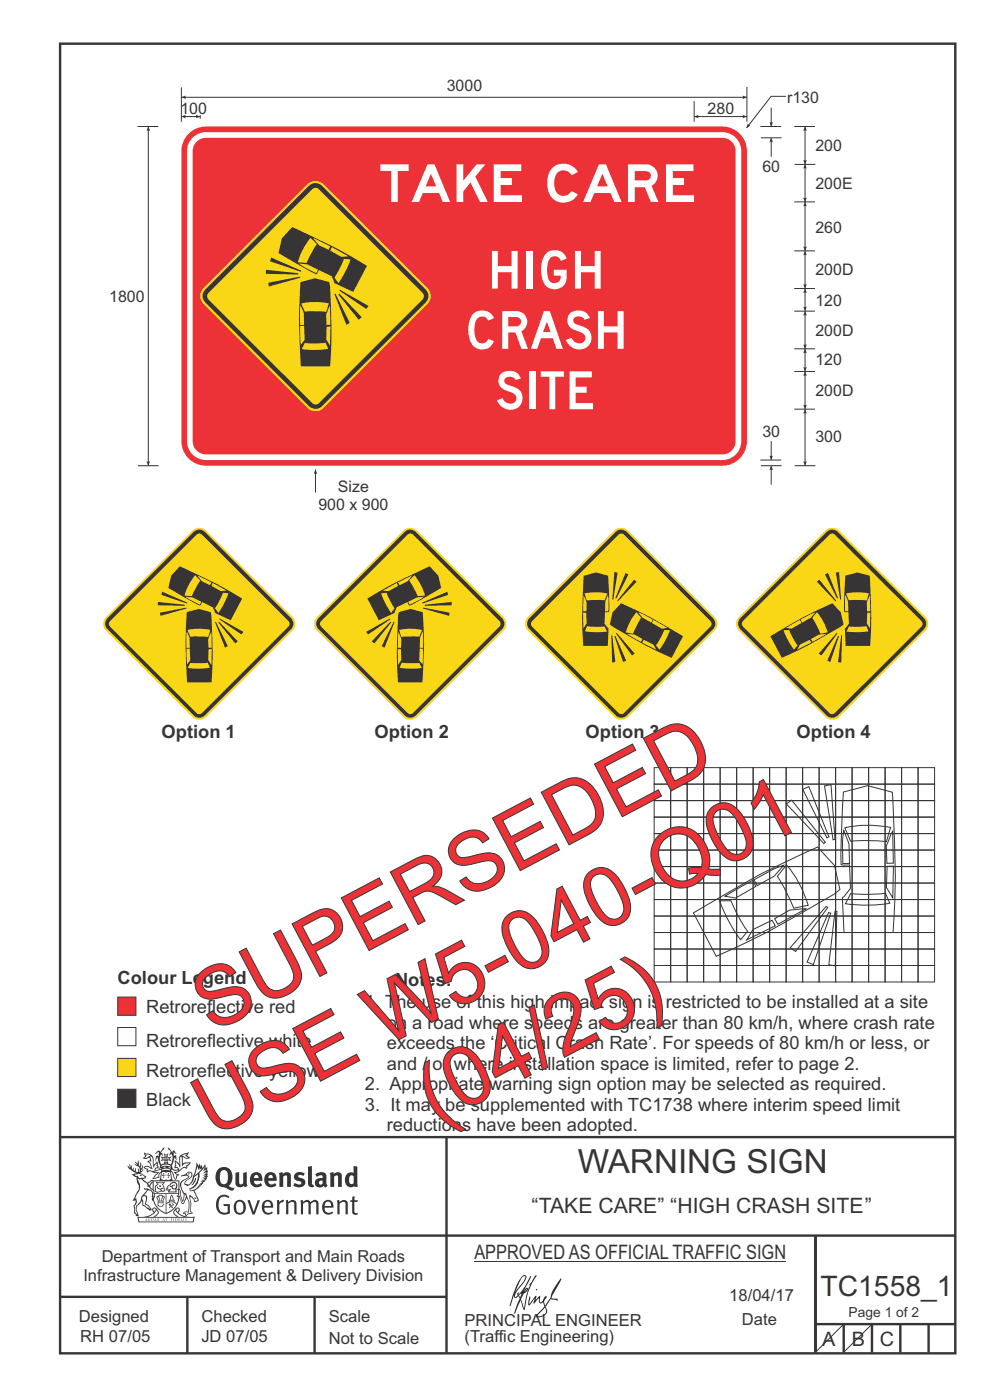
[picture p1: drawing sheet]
<svg xmlns="http://www.w3.org/2000/svg" width="210mm" height="297mm" viewBox="0 0 210 297" stroke-linecap="round" stroke-linejoin="round" font-family="sans-serif">
<g fill="none" stroke="#373435" stroke-width=".51">
<path d="M12.8 9.3h189.9v278h-189.9zM12.8 241.4h189.9M94.7 241.5v45.8M12.8 275.3h81.9M12.8 262.3h190M39.8 275.3v12M66.8 275.3v12M173 262.2v24.8M173 281.1h29.7M179 281.1v6M185 281.1v6M191 281.1v6"/>
<path d="M197 281.1v6"/>
</g>
<path d="M100.6 267.8h66.2" fill="none" stroke="#373435" stroke-width=".21"/>
<g fill="#373435">
<path d="M47 248.5a2.55 2.55 0 0 0 0 2.7l.3 .2a.81 .81 0 0 0 1-1l.1-.5a1.04 1.04 0 0 0-1.2-1.5zM46.3 248.2a1.82 1.82 0 0 1 2.1-.3 1.82 1.82 0 0 1 .9 1.9 2.29 2.29 0 0 1-.8 2l.7 .3h.6l-.3 .6a2.87 2.87 0 0 1-1.9-.7 2.12 2.12 0 0 1-1.7-3.1z" fill-rule="evenodd"/>
<path d="M50 248.9l.7-.1v2a.46 .46 0 0 0 .3 .6 .46 .46 0 0 0 .6-.3v-2.1l.8-.2v2.3l.2 .6-.6 .3-.3-.3a1.02 1.02 0 0 1-1.2 .3 1.02 1.02 0 0 1-.5-1.1z" fill-rule="evenodd"/>
<path d="M54 249.6l-.1 .5h.9a.49 .49 0 0 0-.2-.6 .49 .49 0 0 0-.6 .1zM53.4 249.2a1.34 1.34 0 0 1 1.6-.2 1.34 1.34 0 0 1 .7 1.5v.2h-1.8a.77 .77 0 0 0 .5 .8 .77 .77 0 0 0 .9-.4l.3 .5a1.59 1.59 0 0 1-2 .1 1.59 1.59 0 0 1-.5-2z" fill-rule="evenodd"/>
<path d="M57.1 249.6l-.1 .5h.9a.49 .49 0 0 0-.2-.6 .49 .49 0 0 0-.6 .1zM56.5 249.2a1.34 1.34 0 0 1 1.6-.2 1.34 1.34 0 0 1 .6 1.5v.2h-1.8a.77 .77 0 0 0 .6 .8 .77 .77 0 0 0 .9-.4l.3 .5a1.59 1.59 0 0 1-2.1 .1 1.59 1.59 0 0 1-.4-2z" fill-rule="evenodd"/>
<path d="M59.2 249l.7-.2 .1 .4a.95 .95 0 0 1 1-.4 .95 .95 0 0 1 .7 .9v2.2h-.8v-2.2a.46 .46 0 0 0-.8 .1v2.1h-.8z" fill-rule="evenodd"/>
<path d="M62.6 249.2a1.75 1.75 0 0 1 2.1-.1l-.3 .5-.5-.2a.43 .43 0 0 0-.7 .3l.4 .3a1.04 1.04 0 0 1 1.2 1.1 1.04 1.04 0 0 1-1.3 .9l-1.3-.3 .3-.6 1 .4 .4-.4a.88 .88 0 0 0-1-.5l-.4-.3-.1-.3z" fill-rule="evenodd"/>
<path d="M65.3 247.7l.8-.2 .1 3.8 .3 .2 .1 .4a.88 .88 0 0 1-1 0 .88 .88 0 0 1-.2-1z" fill-rule="evenodd"/>
<path d="M67.8 250.7a.43 .43 0 0 0 0 .7 .43 .43 0 0 0 .6-.1l.1-.7zM66.9 249.2a1.7 1.7 0 0 1 2.3 .1l.1 1.9 .2 .4-.4 .5-.4-.4a1.03 1.03 0 0 1-1.7-.1 1.03 1.03 0 0 1 .8-1.5l.7-.1-.1-.3a.8 .8 0 0 0-1.2 .1z" fill-rule="evenodd"/>
<path d="M70 249l.7-.2 .1 .4a.95 .95 0 0 1 1.1-.4 .95 .95 0 0 1 .6 .9v2.2h-.8v-2.2a.46 .46 0 0 0-.8 .1v2.1h-.8z" fill-rule="evenodd"/>
<path d="M74.4 249.5a1.48 1.48 0 0 0 0 1.8h.4l.2-.2v-1.4l-.3-.2zM75 247.5l.8 .1 .1 4.3h-.7v-.1a1.26 1.26 0 0 1-1.5 0 1.26 1.26 0 0 1-.5-1.3 1.29 1.29 0 0 1 .4-1.4 1.29 1.29 0 0 1 1.4-.1z" fill-rule="evenodd"/>
<path d="M46.5 254a1.72 1.72 0 0 1 2.2 0l-.2 .3a1.24 1.24 0 0 0-1.5-.2 1.24 1.24 0 0 0-.6 1.4 1.49 1.49 0 0 0 1.3 1.9l.6-.1v-1.3h-.8l-.1-.4h1.4v1.9a1.93 1.93 0 0 1-2.3 0 1.93 1.93 0 0 1-.6-2.2l.2-.8z" fill-rule="evenodd"/>
<path d="M50.4 255.2a1.65 1.65 0 0 0 .2 2.2 .99 .99 0 0 0 1-1.4 .78 .78 0 0 0-.3-.8 .78 .78 0 0 0-.9 0zM50.1 255a1.33 1.33 0 0 1 1.5-.1 1.33 1.33 0 0 1 .6 1.4 1.31 1.31 0 0 1-1.4 1.5 1.31 1.31 0 0 1-1.2-1.5v-.6z" fill-rule="evenodd"/>
<path d="M52.5 254.8l.5-.1 .8 2.6 .9-2.5h.5l-1.2 3h-.4z" fill-rule="evenodd"/>
<path d="M56.3 255.3l-.2 .7h1.4a.7 .7 0 0 0-.3-.8 .7 .7 0 0 0-.9 .1zM55.9 255.1a1.22 1.22 0 0 1 1.6-.2 1.22 1.22 0 0 1 .5 1.5h-1.9a.93 .93 0 0 0 .5 1 .93 .93 0 0 0 1.1-.2l.2 .3a1.43 1.43 0 0 1-1.8 .1 1.43 1.43 0 0 1-.5-1.7z" fill-rule="evenodd"/>
<path d="M58.7 254.8l.5-.1 .1 .5 .4-.4 .6-.1-.2 .5a.66 .66 0 0 0-.8 .7v1.9h-.5z" fill-rule="evenodd"/>
<path d="M60.6 254.8l.5-.1 .1 .5a.94 .94 0 0 1 1-.5 .94 .94 0 0 1 .7 .8v2.3h-.5l-.1-2.6a.81 .81 0 0 0-1.1 .3v2.3h-.5z" fill-rule="evenodd"/>
<path d="M63.7 254.8l.5-.1 .1 .4 .4-.3a.78 .78 0 0 1 1.2 .4 .9 .9 0 0 1 1-.5 .9 .9 0 0 1 .7 .8v2.3h-.5v-2.5a.67 .67 0 0 0-1.2 .3v2.2h-.4l-.1-2.4-.3-.3-.8 .4v2.3h-.5z" fill-rule="evenodd"/>
<path d="M69.1 255.3l-.2 .7h1.4a.7 .7 0 0 0-.4-.8 .7 .7 0 0 0-.8 .1zM68.7 255.1a1.22 1.22 0 0 1 1.5-.2 1.22 1.22 0 0 1 .6 1.5h-1.9a.93 .93 0 0 0 .5 1 .93 .93 0 0 0 1.1-.2l.2 .3a1.44 1.44 0 0 1-1.8 .1 1.44 1.44 0 0 1-.5-1.7z" fill-rule="evenodd"/>
<path d="M71.5 254.8l.4-.1 .1 .5a.94 .94 0 0 1 1-.5 .94 .94 0 0 1 .8 .8v2.3h-.5l-.1-2.6a.81 .81 0 0 0-1.2 .3v2.3h-.4z" fill-rule="evenodd"/>
<path d="M74.8 254l.5-.1-.1 .9h.8l-.2 .3h-.6v2.2l.1 .2 .6-.1v.3a.75 .75 0 0 1-1.2-.5v-2.1h-.4v-.3h.4z" fill-rule="evenodd"/>
<path d="M30.8 245l1.1 .3-.9 .5h-.3l.5-.5zM31.8 245.5h.3a2.44 2.44 0 0 1 .4 1.9l.1 .5 .7-1-.1 .6 .2 .3a.57 .57 0 0 0-.6 .7l-1-.1-.4 .2 .1-.5-.8-.3 .7-.1 .9 .5 .1-.1-.6-1.3-.2-.2 .5-.1zM30.8 244.5l-.2 .5 .2 .3-.6 .5a1.04 1.04 0 0 0 1.5-.2l.1 .7-.3 .1-.2 .4a.94 .94 0 0 1 .8 1.1l-.2-.1a1.16 1.16 0 0 0-1.5-.1l.3 .4 .5 .2v.5l.2 .1 .1-.2a.94 .94 0 0 1 1.1 .2l.8 .1-1.1 1.2a1.13 1.13 0 0 0 1.1-.2l.5-.1-.1-.4 .4-.8a.83 .83 0 0 0-.6 1.1l-.2-.1-.7 .4 1.1-1.4-.5 .1-.6-.1 1.3-.5-.1-.1-.9 .4v-.4l.2-.1 .3 .1 .1-.3-.2-.4 .1-.6-.2-.4-.7 1v-.7a1.42 1.42 0 0 0-1.6-1.9z" fill-rule="evenodd"/>
<path d="M38.6 245.3l.4-.2 .7-.2-.5 .4 .8 .5h-.4zM38.3 245.6l.3-.1v2a1.69 1.69 0 0 1 1.6-.6l-.8 .5 .1 .5a1.1 1.1 0 0 0-1.5 .6l-.1-.5-.2-.2h-.4l.2-.4-.3-.7a1.42 1.42 0 0 1 .9 1.1l.2-.1zM37.1 246.3l.1 1-.1 .3v.4h.5l.2 .2a.96 .96 0 0 1-1.2-.1l-.1 .1a1.06 1.06 0 0 0 1.3 .2v.1a.72 .72 0 0 1-.9 .2l.3 .5 .5 .2-.4 .1v.7l-.3-.3-.4-1.1-.4-.4 .4 .8a1.54 1.54 0 0 0 .7 1.3l.2-.3a.58 .58 0 0 1 .5-.8l.1-.2-.3 .1-.5-.3 1-.5a.93 .93 0 0 1 1.1-.5v.2l.3-.2v-.5a.99 .99 0 0 0 .8-.8l-1.4 .1-.3 .2v-1.4l.8 .4 .9-.3h-.3l-.5-.4 .4-.7-.7 .2a1.46 1.46 0 0 0-1.3 2.1v.3l-.2-.4z" fill-rule="evenodd"/>
<path d="M35.6 249l.2 .1v.3l.3 .1h-.3l-.1 .6v-.6l-.4-.1h.4z" fill-rule="evenodd"/>
<path d="M34.7 249l.1 .1v.3h.3l-.3 .1-.1 .6v-.6h-.3l.3-.1z" fill-rule="evenodd"/>
<path d="M34.3 248.9a.57 .57 0 0 1 .9 .2 .57 .57 0 0 1 .9-.2l.2 1.4h-.2a.57 .57 0 0 1-.9 0 .69 .69 0 0 1-1 0zM34.2 248.2l-.2 2.1-.2 .4h2.9l-.2-.4-.3-2.1h-.1v.2l-.9-.1-.8 .1v-.2z" fill-rule="evenodd"/>
<path d="M34.3 252.5a.29 .29 0 0 0 .5 0 .29 .29 0 0 0-.5 0zM33.3 251l.3 .3-.3 .4a.79 .79 0 0 0 .1 1.3l.7-.2-.1-.3a.55 .55 0 0 1-.7-.6l.1-.1 .2 .3 .4 .2 .7-.2-.3-.7 .4-.4-.8 .2zM33 250.8l1.2 .2 .8-.2-.4 .6 .5 1.2a.56 .56 0 0 1-.9 .3l-.1 .1a.73 .73 0 0 1-1 .1 .73 .73 0 0 1-.2-1v-.4l.5-.4z" fill-rule="evenodd"/>
<path d="M35.6 251.9l.7-.4a.58 .58 0 0 1 1-.1 .58 .58 0 0 1-.4 .9l-.3-.3a.43 .43 0 0 1 .6-.4 .57 .57 0 0 0-.8 .1h-.2l-.2 .1 .4 .2a.55 .55 0 0 0 .8 .4v.5h-1.3l.4-.4-.1-.2-.7 .2 .3-.3-.3-.1zM35.5 251.9l-.2 .2a.39 .39 0 0 0 .2 .6l.3-.1-.2 .5h1.9v-.8a.86 .86 0 0 0-.2-1.3 .86 .86 0 0 0-1.2 .4z" fill-rule="evenodd"/>
<path d="M36 254.9h.9v.2h-.9zM36.4 253.8l.3 .9h-.5zM36.4 253.6l-.3 .5-.1 .6h-.2v.4l-.6 .4 .1 .1a1.48 1.48 0 0 1 2.1 .1l.2-.1-.6-.5v-.4h-.2l-.1-.6z" fill-rule="evenodd"/>
<path d="M35.9 255.5h.3l.1 .4 .3-.2-.1-.2a.38 .38 0 0 1 .4 .5l-.2-.2-.3 .2 .4 .2-.3 .3-.2-.4-.3 .3-.2-.1 .4-.3-.1-.2-.1 .2z" fill-rule="evenodd"/>
<path d="M34.5 254.1h.3v.2l-.3 .6h-.2zM33.7 255.4h.8l.1 .2a.55 .55 0 0 1-.9 .3v-.1l-.2-.1zM33.4 254.1h.2l.3 .8h-.2zM33.6 255.1l.8-.1 .1 .2h-.8zM33.8 253.8h.5l-.1 1.1h-.2zM33.3 253.9l-.1 .3 .3 1.1a.48 .48 0 0 0-.1 .5 .48 .48 0 0 0 .5 .3h.6a.49 .49 0 0 0 .1-.8l.4-1.1-.2-.3a1.42 1.42 0 0 0-1.5 0z" fill-rule="evenodd"/>
<path d="M33.7 251.6l.4 .1 .1 .3-.3-.1z" fill-rule="evenodd"/>
<path d="M41.4 250.1l.2-.1-.2 .8-.5 .8h-.3l.5-.7z" fill-rule="evenodd"/>
<path d="M39.7 249.1l.3-.2 .6 .2a.88 .88 0 0 1-.6 1.1 1.22 1.22 0 0 0-.8 1.3l.4 .2a.72 .72 0 0 0 .9-.4l.6-.8 .1-.7 .8-.5v.2a2.85 2.85 0 0 1-2 2.9l.1 .1a2.13 2.13 0 0 0 1.9-1.5v-.3a2.01 2.01 0 0 0 .3-1.7l1.1-1.3-.4 1 .7-.5-.7 1 .8-.4-.8 .8 .8-.2-1 .6 .9-.1-.9 .4h.8l-.9 .3 .3 .2h-.4l.2 .3h-.3l.1 .3h-.3l.1 .2h-.2a2.16 2.16 0 0 1-1.9 1.1v.2l.5-.1a.76 .76 0 0 1 .6 .8l.5 1.2-.5 .1a1.45 1.45 0 0 0-1.2-1.2l.2 1.7-.1 1.9 .4 .2a1.07 1.07 0 0 0-1.2 .5v-.3l-.5-.2a.87 .87 0 0 1 1.1-.1l.1-.8a4.4 4.4 0 0 0-.6-3l-.1-.3h-.2a2.16 2.16 0 0 1-.8-2.2l.3-.4 1.2-.7a.55 .55 0 0 0-.4-.8zM37.8 252.5a.76 .76 0 0 1 .3 1l.7 1.7 .4-1.7 .1 .1a.61 .61 0 0 1 0 .9l-.4 .8-.2 .1-.6-1.6-.4 .1a1.18 1.18 0 0 0 .1-1.4zM41.8 247.6l.2 .7 .3-.5v.6l.4-.5a1.9 1.9 0 0 1-1.1 1.4l-.4 .3zM38.3 249.7l1.4-.2 .1 .1v.4l-.5 .2a1.26 1.26 0 0 0-.9 1.9l.2 .7a1.84 1.84 0 0 1 .2 2l-.5-1.3a.96 .96 0 0 0-.4-1.2l-.4 .2a.78 .78 0 0 1 0 1.3l.1 .3h.4l.4 1.1a.38 .38 0 0 0 .2 .4 .38 .38 0 0 0 .4-.1l.6-1.2a2.94 2.94 0 0 1 .4 2.5l-.1 .4h-.8l-.2 .3v.3l.4-.1 .1 .4 .2 .1a1.02 1.02 0 0 1 1.2-.5v-.4l-.3-.1 .1-1.8-.3-1.3h.2a1.14 1.14 0 0 1 .7 1 .63 .63 0 0 0 .9-.2 .63 .63 0 0 0-.2-.9l-.7-1.3 1-.5 .2-.4h.2v-.2h.3l-.1-.3h.4l-.2-.3 .5-.1-.2-.2 .6-.4 .1-.2h-.3l.4-.5h-.3l.3-.5-.3 .1 .3-.5v-.3l-.3 .1 .2-.6-.1-.2-.3 .3-.1-.8-.6 .8-.2-.8-.1 .5-.4-.7-.1 .6-.4-.8-.2 1.4-.6 1.8a1.81 1.81 0 0 1-1 1.5l-.6-.2a1.75 1.75 0 0 1 1.2-1.3 .75 .75 0 0 0 0-1.2 .75 .75 0 0 0-1.1 .4z" fill-rule="evenodd"/>
<path d="M41.2 254.2h.3l.2 .2-.4 .1z" fill-rule="evenodd"/>
<path d="M29.4 258.5h11.7l-.2 .8h-11.3zM31.4 258.3l.4-.2a2.48 2.48 0 0 0 1.4-1.2l.3 .5-.5 .6-.5 .3zM32.5 256.7l.3-.2 .2 .1-.2 .6zM37.2 256.9a2.65 2.65 0 0 0 1.9 1.4h-1.2l-.4-.3-.5-.6zM37.4 256.6l.2-.1 .3 .2-.2 .5zM29.2 258.3l.2 1.2h11.7l.2-1.1-.2-.1a4.1 4.1 0 0 1-3.3-.9l.3-.4-.1-.6a1.06 1.06 0 0 0-1.3 1l.3 .4 .6 .5h-4.7l.2-.2a.84 .84 0 0 0 .6-.7 .84 .84 0 0 0-.4-.8l-.3-.2h-.6l-.1 .6 .3 .4a4.2 4.2 0 0 1-3.4 .9z" fill-rule="evenodd"/>
<path d="M31 258.8l.1 .2h-.2zM31 258.6l-.2 .5 .3-.1 .2 .1z" fill-rule="evenodd"/>
<path d="M31.4 258.6h.2v.5a.25 .25 0 0 0 .2-.2 .25 .25 0 0 0 0-.2h.1a.29 .29 0 0 1 0 .4 .29 .29 0 0 1-.5 0 .29 .29 0 0 1 0-.4z" fill-rule="evenodd"/>
<path d="M32.2 258.7a.22 .22 0 0 1 .3 .2 .22 .22 0 0 1-.3 .2zM32.1 258.6v.5a.33 .33 0 0 0 .4 0 .33 .33 0 0 0 0-.4 .33 .33 0 0 0-.4-.1z" fill-rule="evenodd"/>
<path d="M33 258.8v.2h-.1zM33 258.6l-.3 .5 .4-.1 .2 .1z" fill-rule="evenodd"/>
<path d="M33.3 258.6h.2l.1 .2 .2-.2-.2 .3 .2 .2-.2-.2-.1 .2h-.2l.2-.2z" fill-rule="evenodd"/>
<path d="M34.7 258.8l.1 .2h-.2zM34.7 258.6l-.2 .5 .3-.1 .2 .1z" fill-rule="evenodd"/>
<path d="M35 258.6h.5l-.2 .1 .1 .4h-.2v-.4z" fill-rule="evenodd"/>
<path d="M36.2 258.6h.4l-.2 .1v.2l.1-.1-.1 .1 .1 .2h-.3z" fill-rule="evenodd"/>
<path d="M36.8 258.6h.2v.5h-.2z" fill-rule="evenodd"/>
<path d="M37.3 258.7a.22 .22 0 0 1 .3 .2 .22 .22 0 0 1-.3 .2zM37.2 258.6v.5a.33 .33 0 0 0 .4 0 .33 .33 0 0 0 0-.4 .33 .33 0 0 0-.4-.1z" fill-rule="evenodd"/>
<path d="M37.9 258.6h.3l-.2 .1v.2l.2-.1-.2 .1v.2h.2h-.3z" fill-rule="evenodd"/>
<path d="M38.4 258.6h.2l-.1 .5h.2h-.3z" fill-rule="evenodd"/>
<path d="M38.9 258.6h.2v.5h-.2z" fill-rule="evenodd"/>
<path d="M39.4 258.7h.2h-.2l.2 .3-.1 .2-.2-.1v-.1h.2z" fill-rule="evenodd"/>
<path d="M34.3 247.5a1.51 1.51 0 0 1 2 .2 2.67 2.67 0 0 0-2.1 0zM35.7 247.7l.5 .1v.3l-.4-.2zM34.6 247.7h.5l.1 .2h-.4zM34.1 247.9l.2 .2h-.3zM35 247l.2-.2 .3 .2zM34.9 245.7h.2l.1 .4h-.3zM35 245.2l.2 .1 .3-.1-.1 .3h-.3zM35.1 246.4h.2l.2 .4-.3-.2-.2 .2zM35.3 245.7h.2v.4h-.2zM34.5 245.8h.2l.1 .3-.3 .1 .1-.2zM35.7 245.8h.3l-.2 .2 .2 .2-.3-.1zM32.7 245l1-.5-.1 1-.1-.2-.4 .2-.2 1 .4-.9 .3 .8a1.84 1.84 0 0 1 .2 1.8l.4 .1a2.48 2.48 0 0 1 2.2 0l.3-.2-.2-.7 .6-1.8 .4 .7-.2-1-.1-.1-.3 .3v-.9l.6 .4-.5-.8-.3 .1-.1 .4-.6-.9-.5-.3 .2 .5 .6 .5-.4 .8 .4-.4a2.06 2.06 0 0 1-.1 2.3l-.5-.2-.2-.6 .2-.1 .7 .2-.4-.5 .4-.5-.7 .2-.2-.2 .2-.7-.5 .3-.5-.3 .2 .7-.2 .2-.6-.2 .3 .5-.3 .5 .7-.2 .2 .1-.2 .6-.6 .2a2.02 2.02 0 0 1 .1-2.2l.2 .5-.1-.7-.3-.1 .9-1.2-.5 .3-.5 .8-.1-.3a.8 .8 0 0 0-.9 .5z" fill-rule="evenodd"/>
<path d="M29.2 250.2l.3 .1a.61 .61 0 0 1 .9 .4l.2 .2a.8 .8 0 0 1 .7 1l.3 .1 .6 .5a1 1 0 0 1 .5 1.1l-.1 .6v-.4h-.2a.96 .96 0 0 0-.7-1.3l-.3-.2h-.6l-.2-.1-.1 .1 .2 .2h.5l-1.1 1.4-.3 1-.4 .6a1.33 1.33 0 0 0-.5 1.8l.2 .5a1.26 1.26 0 0 1-.4-1.5l-.1-.3a1.56 1.56 0 0 0 .3-1.7l-.2 .2 .1-.6a3.2 3.2 0 0 0 .7-2.9zM30.4 254h.4a2.06 2.06 0 0 1-.1 1.6l.8 .5 .3 .4-.6-.1-.8-.6v-.9a.51 .51 0 0 1 0-.9zM28.6 249.4a1.52 1.52 0 0 1 2.1 .5l-1 .2-.3-.1-.1-.5-.5 .1zM27.5 247.1l.1 .8-.4-.4h-.1a3.1 3.1 0 0 0 2 1.6l-1.1 .1 .6 .6 .4 .1 .1 1.1a1.84 1.84 0 0 1-.3 2.5l-.3 .9-.4 .4 .2 .1 .4-.1 .1 .4-.2 .5-.2 .2v1.7l.2-.1 .3 .6 .2 .1 .4-.1-.2-.5a1.3 1.3 0 0 1-.1-1.7l.9-1 .2 1 .5 .3 .5 .5 .1-.1 .3 .3h.4a1.85 1.85 0 0 0-1.2-1.4l.1-.3a1.39 1.39 0 0 0 0-1.4l-.4-.1 .4-.6a.66 .66 0 0 1 .9-.3 .66 .66 0 0 1 .4 .9l-.1 .4 .1-.1v.1l-.1 .4 .2 .5 .1-.3a2.24 2.24 0 0 0 .1-2.2 .73 .73 0 0 1-.7-.7 .73 .73 0 0 1 .6-.7v-.3a.94 .94 0 0 0-.8 .9 .48 .48 0 0 1-.1-.6 .48 .48 0 0 1 .4-.3l.5-.2a.51 .51 0 0 0-.7 .2l-.5 .2-1.1-.8h.6l.2-.5-1.2-.7 .5-.5 .1-.3-.5 .4v-.2a.69 .69 0 0 0 .3-1.1l-.1 .5-.2 .3v-1.1l-.2-.2 .1 .5-.2 .3-.3-1.3-.1 .7-.6-.4 .5 .7-.6-.2 .3 .3a1 1 0 0 1 .8 1.4l-.3-.8v.8l-.5-.1v-.8l-.2 .7-.2-.2-.1-.5-.2 .4-.1-.3v-.7l-.2 .6z" fill-rule="evenodd"/>
<path d="M29.6 249.5l.2-.2 .3 .3z" fill-rule="evenodd"/>
<path d="M32.4 250.6h5.7v2l-.2-.1v-1.7h-5.3v2.5h5.3v-.8l.1 .2-.1 1.1v-.4h-2.6v4.1a4.1 4.1 0 0 0 2.7-3.6l.1-.1a4 4 0 0 1-2.9 3.9 4.2 4.2 0 0 1-2.8-4.7l.1 1.2 .1-.1a3.8 3.8 0 0 0 2.5 3.4v-4.1h-2.5l-.2-.8z" fill-rule="evenodd"/>
<circle cx="40.1" cy="249.2" r=".17"/>
</g>
<g fill="#252726">
<path d="M111.6 273.7l.2-.1-.5 .6zM110.5 274.6l.2 .1-.3 .7-.3-.4zM110.9 271l.6-.1a9.3 9.3 0 0 1-2.1 3.2l-.1 .2 1.1-2.5zM110.6 271.1a14.7 14.7 0 0 0-2.1 4.9l-.4 1.1 .2 .2 .8-2.4a.42 .42 0 0 0 .2 .7 .42 .42 0 0 0 .5-.3l.2-.2 .3 .5-1.2 3.2h.2l1.2-2.8 .5 1.9 .3 .2 .1-.5a13.5 13.5 0 0 1 2.1-6.2l.4-.6-.2-.1-1.5 2.1 .3-.1a14.9 14.9 0 0 0-1.3 5.1l-.4-1.2a1.39 1.39 0 0 1 .2-1.8l.1-.2a.92 .92 0 0 0 .8-1.2 .75 .75 0 0 0-.7 .7l-.1 .2 1.6-3.4-.2-.1-.3 .8a10.5 10.5 0 0 1-2.2 3.2l.2-.4a.32 .32 0 0 0-.4 .1 .32 .32 0 0 0 .1 .5l-.6 .3a3.2 3.2 0 0 1 1.2-2.2l.4-.6a2.49 2.49 0 0 0 .7-1.7l-.3-.2z" fill-rule="evenodd"/>
<path d="M115.6 277.5a1.15 1.15 0 0 1 .1 1.3 1.15 1.15 0 0 1-1.2 .6h-.5zM112.3 275.2l-.2 1.7 .2 .2 1.2-1.5-.3 1.1 1.2-1.2a.94 .94 0 0 0 .3 1.2l.5-.3 .3 .9-1.2 1.3a.98 .98 0 0 0-.5 1 1.9 1.9 0 0 0 2.3-1.3v-.3a1.02 1.02 0 0 1 .2-1.4l.5-.9 1.6 .3-.3-.5v.3l-1-.2v-.3l1.9-3.5 .1-.3-.1-.1-1.8 2.7a6.6 6.6 0 0 1-1.5 3l-.1-.2a1.01 1.01 0 0 1 .3-1.4l.1-.3-.2-.1-.4 .4-.2 .6-.5 .4-.2-.4 .1-.9-.2-.1-.8 .9 .2-.9-.1-.1-1.4 1.8 .2-1.4v-.2z" fill-rule="evenodd"/>
<path d="M113.7 273.6l.3 .3h-.2z" fill-rule="evenodd"/>
</g>
<path d="M179 281.1l-6 5.9M185 281.1l-6 5.9" fill="none" stroke="#373435" stroke-width=".21"/>
<path d="M25 218.1h3.8v3.9h-3.8z" fill-rule="evenodd" fill="#fefefe" stroke="#373435" stroke-width=".21"/>
<path d="M25 211.7h3.8v3.8h-3.8z" fill-rule="evenodd" fill="#ed3237" stroke="#373435" stroke-width=".21"/>
<path d="M25 224.7h3.8v3.8h-3.8z" fill-rule="evenodd" fill="#fad716" stroke="#373435" stroke-width=".21"/>
<path d="M25 231.2h3.8v3.9h-3.8z" fill-rule="evenodd" fill="#373435" stroke="#373435" stroke-width=".21"/>
<path d="M38.5 20.7h120" fill="none" stroke="#373435" stroke-width=".21"/>
<g fill="#373435">
<path d="M157.5 20.3l1 .4-1 .3z" fill-rule="evenodd"/>
<path d="M38.5 20.7l.9-.4v.7z" fill-rule="evenodd"/>
</g>
<path d="M38.5 18.5v7.3M38.5 24.7h4M42.5 24.4v.8" fill="none" stroke="#373435" stroke-width=".21"/>
<g fill="#373435">
<path d="M41.5 24.4l1 .3-1 .4z" fill-rule="evenodd"/>
<path d="M38.5 24.7l.9-.3v.7z" fill-rule="evenodd"/>
</g>
<path d="M40 28.4a5.2 5.2 0 0 1 3.7-1.5h109.6a5.2 5.2 0 0 1 5.2 5.2v61.6a5.2 5.2 0 0 1-5.2 5.2h-109.6a5.2 5.2 0 0 1-5.2-5.2v-61.6a5.2 5.2 0 0 1 1.5-3.7z" fill-rule="evenodd" fill="#ed3237"/>
<path d="M40.9 29.2a4 4 0 0 1 2.8-1.1h109.6a4 4 0 0 1 4 4v61.6a4 4 0 0 1-4 4h-109.6a4 4 0 0 1-4-4v-61.6a4 4 0 0 1 1.2-2.9z" fill-rule="evenodd" fill="#fefefe"/>
<path d="M41.5 30.3a2.8 2.8 0 0 1 2.2-1h109.6a2.81 2.81 0 0 1 2.8 2.8v61.6a2.81 2.81 0 0 1-2.8 2.8h-109.6a2.81 2.81 0 0 1-2.8-2.8v-61.6l.1-.7z" fill-rule="evenodd" fill="#ed3237"/>
<path d="M66.9 99.7v4.9" fill="none" stroke="#373435" stroke-width=".21"/>
<path d="M66.9 99.7l.4 .9h-.7z" fill-rule="evenodd" fill="#373435"/>
<path d="M166.8 20.4h-3.2l-5.2 6.8" fill="none" stroke="#373435" stroke-width=".21"/>
<path d="M158.7 26.2l.6 .5-.9 .5z" fill-rule="evenodd" fill="#373435"/>
<path d="M170.8 86.9v12" fill="none" stroke="#373435" stroke-width=".21"/>
<g fill="#373435">
<path d="M170.4 97.9h.8l-.4 1z" fill-rule="evenodd"/>
<path d="M170.8 86.9l.4 .9h-.8z" fill-rule="evenodd"/>
</g>
<path d="M170.8 53.3v8M168.5 78.9h4.4M168.5 74h4.4M168.5 66h4.4M168.5 61.2h4.4M168.5 86.9h4.4M168.6 98.9h4.4" fill="none" stroke="#373435" stroke-width=".21"/>
<g fill="#373435">
<path d="M170.4 60.3h.8l-.4 1z" fill-rule="evenodd"/>
<path d="M170.8 53.3l.4 .9h-.8z" fill-rule="evenodd"/>
</g>
<path d="M168.5 53.3h4.4M170.8 61.2v4.8" fill="none" stroke="#373435" stroke-width=".21"/>
<g fill="#373435">
<path d="M170.4 65.1h.8l-.4 .9z" fill-rule="evenodd"/>
<path d="M170.8 61.2l.4 1h-.8z" fill-rule="evenodd"/>
</g>
<path d="M170.8 26.9v8" fill="none" stroke="#373435" stroke-width=".21"/>
<g fill="#373435">
<path d="M170.4 34h.8l-.4 .9z" fill-rule="evenodd"/>
<path d="M170.8 26.9l.4 .9h-.8z" fill-rule="evenodd"/>
</g>
<path d="M168.5 26.9h4.4M168.6 34.9h4.4M170.8 42.9v10.4" fill="none" stroke="#373435" stroke-width=".21"/>
<g fill="#373435">
<path d="M170.4 52.3h.8l-.4 1z" fill-rule="evenodd"/>
<path d="M170.8 42.9l.4 .9h-.8z" fill-rule="evenodd"/>
</g>
<path d="M170.8 34.9v8M168.5 42.9h4.4" fill="none" stroke="#373435" stroke-width=".21"/>
<g fill="#373435">
<path d="M170.4 42h.8l-.4 .9z" fill-rule="evenodd"/>
<path d="M170.8 34.9l.4 .9h-.8z" fill-rule="evenodd"/>
</g>
<path d="M31.5 26.9v72" fill="none" stroke="#373435" stroke-width=".21"/>
<g fill="#373435">
<path d="M31.1 97.9h.7l-.3 1z" fill-rule="evenodd"/>
<path d="M31.5 26.9l.3 .9h-.7z" fill-rule="evenodd"/>
</g>
<path d="M29.2 26.9h4.4M29.3 98.9h4.4M163.6 98.9v4" fill="none" stroke="#373435" stroke-width=".21"/>
<path d="M163.6 98.9l.4 .9h-.7z" fill-rule="evenodd" fill="#373435"/>
<path d="M161.3 97.7h4.4M161.4 98.9h4.4M163.6 93.6v4.1" fill="none" stroke="#373435" stroke-width=".21"/>
<path d="M163.3 96.7h.7l-.4 1z" fill-rule="evenodd" fill="#373435"/>
<path d="M163.6 29.3v4" fill="none" stroke="#373435" stroke-width=".21"/>
<path d="M163.6 29.3l.4 .9h-.7z" fill-rule="evenodd" fill="#373435"/>
<path d="M161.3 26.9h4.4M161.4 29.3h4.4M163.6 22.8v4.1" fill="none" stroke="#373435" stroke-width=".21"/>
<path d="M163.3 25.9h.7l-.4 1z" fill-rule="evenodd" fill="#373435"/>
<path d="M158.5 18.5v7.3M147.3 21.4v4.4M147.3 24.7h11.2" fill="none" stroke="#373435" stroke-width=".21"/>
<g fill="#373435">
<path d="M157.5 24.4l1 .3-1 .4z" fill-rule="evenodd"/>
<path d="M147.3 24.7l.9-.3v.7z" fill-rule="evenodd"/>
</g>
<path d="M170.8 66v8" fill="none" stroke="#373435" stroke-width=".21"/>
<g fill="#373435">
<path d="M170.4 73.1h.8l-.4 .9z" fill-rule="evenodd"/>
<path d="M170.8 66l.4 1h-.8z" fill-rule="evenodd"/>
</g>
<path d="M170.8 74v4.9" fill="none" stroke="#373435" stroke-width=".21"/>
<g fill="#373435">
<path d="M170.4 77.9h.8l-.4 1z" fill-rule="evenodd"/>
<path d="M170.8 74l.4 1h-.8z" fill-rule="evenodd"/>
</g>
<path d="M170.8 78.9v8" fill="none" stroke="#373435" stroke-width=".21"/>
<g fill="#373435">
<path d="M170.4 85.9h.8l-.4 1z" fill-rule="evenodd"/>
<path d="M170.8 78.9l.4 .9h-.8z" fill-rule="evenodd"/>
</g>
<path d="M65.2 39.1a2.42 2.42 0 0 1 3.4 0l22.1 22.1a2.41 2.41 0 0 1 0 3.4l-22.1 22a2.42 2.42 0 0 1-3.3 0l-22.1-22a2.41 2.41 0 0 1 0-3.4z" fill-rule="evenodd" fill="#fad716"/>
<path d="M65.6 39.4a1.95 1.95 0 0 1 2.7 0l22 22.1a1.92 1.92 0 0 1 0 2.7l-22.2 22.2a1.94 1.94 0 0 1-2.5-.2l-22.1-22a1.9 1.9 0 0 1 0-2.7z" fill-rule="evenodd" fill="#373435"/>
<path d="M44.3 62.1l22-22a.98 .98 0 0 1 1.3 0l22 22a1 1 0 0 1 0 1.5l-22 22-.7 .3-.6-.3-22-22a.99 .99 0 0 1 0-1.5z" fill-rule="evenodd" fill="#fad716"/>
<g fill="#373435">
<path d="M63.8 59.9a109.9 109.9 0 0 0 0 17.9h6.3l.3-7.6-.4-9.4-.1-.9-3.1-.8zM63.9 64.4l.8 1.7h1.9l2.6 .1 .6-1.8a14.1 14.1 0 0 0-5.9 0zM64.7 72.8l-.7 1.3a18.7 18.7 0 0 0 5.6-.1l-.5-1.3-2.2 .2zM63.8 64.8l-.2 1.3 .1 2.9h.8v-2.5zM69.3 69.3l-.1 2.7 .8 1.4 .1-4.1zM70 64.9l-.8 1.8 .1 2.3 .8-.1zM63.7 69.2l.1 4 .8-1.1-.1-2.9z" fill-rule="evenodd"/>
<path d="M62 48.2l-2.2 2.4-.7 3.1 8 4.6 .6-1 2.7 1.3 .5 1.5 4.1 1.9 2.9-5.6-6.6-3.8zM65.9 50.5a14.1 14.1 0 0 0-2.7 5.2l1.9 .1 .8-1.8 1.3-2.2zM73 55l-.9 2-1.1 1.9 .8 1.2a18.7 18.7 0 0 0 2.6-5zM63.4 55.9l1.1 .8 2.6 1.3 .4-.7-2.3-1.2zM70.4 52.5l-.4 .7 2.4 1.3 1.5-.1zM66.4 50.5l1.3 1.6 2 .9 .4-.7z" fill-rule="evenodd"/>
<path d="M56.9 60l6.8-1.3v.3l-6.7 1.8z" fill-rule="evenodd"/>
<path d="M56.4 57.3l6.9 .7v.3l-6.9-.2z" fill-rule="evenodd"/>
<path d="M57.5 54.7l6.4 2.8v.2l-6.6-2.2z" fill-rule="evenodd"/>
<path d="M72.2 61.5l6 3.4-.5 .7-5.7-3.9z" fill-rule="evenodd"/>
<path d="M72 62.3l4.7 5-.6 .6-4.3-5.4z" fill-rule="evenodd"/>
<path d="M71 62.4l.2-.1 3 6.2-.7 .4z" fill-rule="evenodd"/>
</g>
<path d="M156.8 131l18.4-18.4a2.02 2.02 0 0 1 2.8 0l18.4 18.4a2.01 2.01 0 0 1 0 2.8l-18.4 18.4a2.02 2.02 0 0 1-2.8 0l-18.4-18.4a2.01 2.01 0 0 1 0-2.8z" fill-rule="evenodd" fill="#fad716"/>
<path d="M175.4 112.9a1.62 1.62 0 0 1 2.3 0l18.4 18.4a1.59 1.59 0 0 1 0 2.2l-18.4 18.4a1.63 1.63 0 0 1-2.3 0l-18.3-18.4a1.61 1.61 0 0 1 0-2.2z" fill-rule="evenodd" fill="#373435"/>
<path d="M157.7 131.8l18.3-18.3a.81 .81 0 0 1 1.1 0l18.4 18.3a.82 .82 0 0 1 0 1.2l-18.4 18.4-.5 .2-.6-.2-18.3-18.4a.83 .83 0 0 1 0-1.2z" fill-rule="evenodd" fill="#fad716"/>
<g fill="#373435">
<path d="M163.5 135l2.4 4.6 6-2.9 6.5-3.7 .6-.5-.6-2.5-1.8-2a91.5 91.5 0 0 0-13.1 7zM173.3 129.9l-.9 1.2 1.7 3.4 1.5-.3-1.1-2.7zM166.2 133.8l.9 1.9 1.4 2.2 .7-.9-1.8-3.3zM169.9 131.5l.3 .6 1.8-1 1-1.1zM169.8 136.8l-.7 1.1 3-1.5-.3-.6zM172.1 135.6l.3 .6 3-1.6h-.5a4.7 4.7 0 0 0-2.8 1zM166.8 133.3l1.1 .2 2.2-1.3-.4-.6z" fill-rule="evenodd"/>
<path d="M179.3 122.2l-.2 7.7h.9l.1 2.5-.8 1 .1 3.7h5.2l.3-6.7-.4-8.2-2.6-.7zM179.5 126l.6 1.4 3.8 .1 .5-1.6-2.9-.2zM180.1 133l-.5 1.1 2.1 .1 2.6-.2-.5-1.1zM179.4 126.3l-.1 3.5h.7v-2.1zM184 130.1l-.1 2.2 .7 1.1 .1-3.3zM184.6 126.4l-.2 .3a4.7 4.7 0 0 0-.4 3.1l.7-.1z" fill-rule="evenodd"/>
<path d="M173.3 123.5l.6-.4 3.5 4.4-.1 .2z" fill-rule="evenodd"/>
<path d="M175 121.9l.7-.3 2.1 5.4-.2 .1z" fill-rule="evenodd"/>
<path d="M177.3 121.6l.7-.2 .5 5.8-.2 .1z" fill-rule="evenodd"/>
<path d="M178.5 134.8l.2 .1-.2 5.8-.7-.2z" fill-rule="evenodd"/>
<path d="M177.8 135l.2 .1-1.8 5.4-.7-.2z" fill-rule="evenodd"/>
<path d="M177.5 134.3l.2 .2-3.4 4.6-.6-.4z" fill-rule="evenodd"/>
</g>
<g fill="none" stroke="#373435" stroke-width=".21">
<path d="M138.8 162.9h3.5v3.5h-3.5zM138.8 166.4h3.5v3.5h-3.5zM138.8 169.9h3.5v3.5h-3.5zM138.8 173.4h3.5v3.5h-3.5zM138.8 176.9h3.5v3.5h-3.5zM142.3 162.9h3.5v3.5h-3.5zM142.3 166.4h3.5v3.5h-3.5zM142.3 169.9h3.5v3.5h-3.5zM142.3 173.4h3.5v3.5h-3.5zM142.3 176.9h3.5v3.5h-3.5zM145.8 162.9h3.5v3.5h-3.5zM145.8 166.4h3.5v3.5h-3.5z"/>
<path d="M145.8 169.9h3.5v3.5h-3.5zM145.8 173.4h3.5v3.5h-3.5zM145.8 176.9h3.5v3.5h-3.5zM149.3 162.9h3.5v3.5h-3.5zM149.3 166.4h3.5v3.5h-3.5zM149.3 169.9h3.5v3.5h-3.5zM149.3 173.4h3.5v3.5h-3.5zM149.3 176.9h3.5v3.5h-3.5zM152.8 162.9h3.5v3.5h-3.5zM152.8 166.4h3.5v3.5h-3.5zM152.8 169.9h3.5v3.5h-3.5zM152.8 173.4h3.5v3.5h-3.5z"/>
<path d="M152.8 176.9h3.5v3.5h-3.5zM156.3 162.9h3.5v3.5h-3.5zM156.3 166.4h3.5v3.5h-3.5zM156.3 169.9h3.5v3.5h-3.5zM156.3 173.4h3.5v3.5h-3.5zM156.3 176.9h3.5v3.5h-3.5zM159.8 162.9h3.5v3.5h-3.5zM159.8 166.4h3.5v3.5h-3.5zM159.8 169.9h3.5v3.5h-3.5zM159.8 173.4h3.5v3.5h-3.5zM159.8 176.9h3.5v3.5h-3.5zM163.3 162.9h3.5v3.5h-3.5z"/>
<path d="M163.3 166.4h3.5v3.5h-3.5zM163.3 169.9h3.5v3.5h-3.5zM163.3 173.4h3.5v3.5h-3.5zM163.3 176.9h3.5v3.5h-3.5zM166.8 162.9h3.5v3.5h-3.5zM166.8 166.4h3.5v3.5h-3.5zM166.8 169.9h3.5v3.5h-3.5zM166.8 173.4h3.5v3.5h-3.5zM166.8 176.9h3.5v3.5h-3.5zM166.9 170.6l1.1-.8 7.1 9-.3 .3zM170.3 162.9h3.5v3.5h-3.5zM170.3 166.4h3.5v3.5h-3.5z"/>
<path d="M170.3 169.9h3.5v3.5h-3.5zM170.3 173.4h3.5v3.5h-3.5zM170.3 176.9h3.5v3.5h-3.5zM170.3 167.5l1.3-.5 4.3 10.6-.4 .3zM173.8 162.9h3.5v3.5h-3.5zM173.8 166.4h3.5v3.5h-3.5zM173.8 169.9h3.5v3.5h-3.5zM173.8 173.4h3.5v3.5h-3.5zM173.8 176.9h3.5v3.5h-3.5zM174.9 166.8l1.4-.2 .9 11.6-.4 .1zM177.3 162.9h3.5v3.5h-3.5zM177.3 166.4h3.5v3.5h-3.5z"/>
<path d="M177.3 169.9h3.5v3.5h-3.5zM177.3 173.4h3.5v3.5h-3.5zM177.3 176.9h3.5v3.5h-3.5zM179 168.1l5.1-1.3 5.2 1.4a210.5 210.5 0 0 1 .2 29.7h-10.4l-.4-7.3 .4-.2 1.4-1.8-.2-5-1.8-.1v-6.4zM179 176.3l1.1 2.8 .1 4.2h-1.4v-4.6zM179.3 175.7a23.5 23.5 0 0 1 9.7-.1l-.9 3-4.2-.2-3.4 .2zM180.8 162.9h3.5v3.5h-3.5zM180.8 166.4h3.5v3.5h-3.5zM180.8 169.9h3.5v3.5h-3.5zM180.8 173.4h3.5v3.5h-3.5zM180.8 176.9h3.5v3.5h-3.5zM184.3 162.9h3.5v3.5h-3.5z"/>
<path d="M184.3 166.4h3.5v3.5h-3.5zM184.3 169.9h3.5v3.5h-3.5zM184.3 173.4h3.5v3.5h-3.5zM184.3 176.9h3.5v3.5h-3.5zM187.8 162.9h3.5v3.5h-3.5zM187.8 166.4h3.5v3.5h-3.5zM187.8 169.9h3.5v3.5h-3.5zM187.8 173.4h3.5v3.5h-3.5zM187.8 176.9h3.5v3.5h-3.5zM189.4 176.5l.2 6.7-1.4 .1-.1-3.7zM191.3 162.9h3.5v3.5h-3.5zM191.3 166.4h3.5v3.5h-3.5z"/>
<path d="M191.3 169.9h3.5v3.5h-3.5zM191.3 173.4h3.5v3.5h-3.5zM191.3 176.9h3.5v3.5h-3.5zM194.8 162.9h3.5v3.5h-3.5zM194.8 166.4h3.5v3.5h-3.5zM194.8 169.9h3.5v3.5h-3.5zM194.8 173.4h3.5v3.5h-3.5zM194.8 176.9h3.5v3.5h-3.5zM138.8 180.4h3.5v3.5h-3.5zM138.8 183.9h3.5v3.5h-3.5zM138.8 187.4h3.5v3.5h-3.5zM138.8 190.9h3.5v3.5h-3.5z"/>
<path d="M138.8 194.4h3.5v3.5h-3.5zM138.8 197.9h3.5v3.5h-3.5zM142.3 180.4h3.5v3.5h-3.5zM142.3 183.9h3.5v3.5h-3.5zM142.3 187.4h3.5v3.5h-3.5zM142.3 190.9h3.5v3.5h-3.5zM142.3 194.4h3.5v3.5h-3.5zM142.3 197.9h3.5v3.5h-3.5zM145.8 180.4h3.5v3.5h-3.5zM145.8 183.9h3.5v3.5h-3.5zM145.8 187.4h3.5v3.5h-3.5zM145.8 190.9h3.5v3.5h-3.5z"/>
<path d="M145.8 194.4h3.5v3.5h-3.5zM145.8 197.9h3.5v3.5h-3.5zM147.1 193.8l2.5-1.5a168.5 168.5 0 0 1 23.9-12.5l3.6 3.9 1.1 5.1-1.2 1-13.9 7.9-11.1 5.3zM149.3 180.4h3.5v3.5h-3.5zM149.3 183.9h3.5v3.5h-3.5zM149.3 187.4h3.5v3.5h-3.5zM149.3 190.9h3.5v3.5h-3.5zM149.3 194.4h3.5v3.5h-3.5zM149.3 197.9h3.5v3.5h-3.5zM152.7 191.2h2.4l1.6 3.4 1.9 3.1-1.4 1.8a31.1 31.1 0 0 1-4.5-8.3zM152.8 180.4h3.5v3.5h-3.5zM152.8 183.9h3.5v3.5h-3.5z"/>
<path d="M152.8 187.4h3.5v3.5h-3.5zM152.8 190.9h3.5v3.5h-3.5zM152.8 194.4h3.5v3.5h-3.5zM152.8 197.9h3.5v3.5h-3.5zM153.8 190.2l5.9-3.3 .7 1.2-4.3 2.5zM156.3 180.4h3.5v3.5h-3.5zM156.3 183.9h3.5v3.5h-3.5zM156.3 187.4h3.5v3.5h-3.5zM156.3 190.9h3.5v3.5h-3.5zM156.3 194.4h3.5v3.5h-3.5zM156.3 197.9h3.5v3.5h-3.5zM159.8 197.3l4-2 .7 1.2-6 3z"/>
<path d="M159.8 180.4h3.5v3.5h-3.5zM159.8 183.9h3.5v3.5h-3.5zM159.8 187.4h3.5v3.5h-3.5zM159.8 190.9h3.5v3.5h-3.5zM159.8 194.4h3.5v3.5h-3.5zM159.8 197.9h3.5v3.5h-3.5zM160 186.7l4-2.1 2.3-.9-2 2.3-3.6 2zM163.3 180.4h3.5v3.5h-3.5zM163.3 183.9h3.5v3.5h-3.5zM163.3 187.4h3.5v3.5h-3.5zM163.3 190.9h3.5v3.5h-3.5zM163.3 194.4h3.5v3.5h-3.5z"/>
<path d="M163.3 197.9h3.5v3.5h-3.5zM164.4 195l3.2-1.8 3.4-.3-6 3.3zM166.8 180.4h3.5v3.5h-3.5zM166.8 183.9h3.5v3.5h-3.5zM166.8 187.4h3.5v3.5h-3.5zM166.8 190.9h3.5v3.5h-3.5zM166.8 194.4h3.5v3.5h-3.5zM166.8 197.9h3.5v3.5h-3.5zM166.9 183.6a23.5 23.5 0 0 1 4.6 8.6l-3.1 .6-1.8-3.9-1.7-2.9zM170.3 180.4h3.5v3.5h-3.5zM170.3 183.9h3.5v3.5h-3.5zM170.3 187.4h3.5v3.5h-3.5z"/>
<path d="M170.3 190.9h3.5v3.5h-3.5zM170.3 194.4h3.5v3.5h-3.5zM170.3 197.9h3.5v3.5h-3.5zM173.8 180.4h3.5v3.5h-3.5zM173.8 183.9h3.5v3.5h-3.5zM173.8 187.4h3.5v3.5h-3.5zM173.8 190.9h3.5v3.5h-3.5zM173.8 194.4h3.5v3.5h-3.5zM173.8 197.9h3.5v3.5h-3.5zM175.3 192.4l.3 .2-6.8 9.4-1.2-.8zM175.8 193.7l.5 .1-3.7 10.9-1.3-.5zM177.2 193.4l.4 .1-.4 11.5-1.3-.2z"/>
<path d="M177.3 180.4h3.5v3.5h-3.5zM177.3 183.9h3.5v3.5h-3.5zM177.3 187.4h3.5v3.5h-3.5zM177.3 190.9h3.5v3.5h-3.5zM177.3 194.4h3.5v3.5h-3.5zM177.3 197.9h3.5v3.5h-3.5zM180.5 189.7l3.8 .1 3.6-.2 .9 2.1a31.1 31.1 0 0 1-9.4 .1zM180.8 180.4h3.5v3.5h-3.5zM180.8 183.9h3.5v3.5h-3.5zM180.8 187.4h3.5v3.5h-3.5zM180.8 190.9h3.5v3.5h-3.5zM180.8 194.4h3.5v3.5h-3.5z"/>
<path d="M180.8 197.9h3.5v3.5h-3.5zM184.3 180.4h3.5v3.5h-3.5zM184.3 183.9h3.5v3.5h-3.5zM184.3 187.4h3.5v3.5h-3.5zM184.3 190.9h3.5v3.5h-3.5zM184.3 194.4h3.5v3.5h-3.5zM184.3 197.9h3.5v3.5h-3.5zM187.8 180.4h3.5v3.5h-3.5zM187.8 183.9h3.5v3.5h-3.5zM187.8 187.4h3.5v3.5h-3.5zM187.8 190.9h3.5v3.5h-3.5zM187.8 194.4h3.5v3.5h-3.5z"/>
<path d="M187.8 197.9h3.5v3.5h-3.5zM188.2 183.9h1.4l-.2 6.7-1.3-2.2zM191.3 180.4h3.5v3.5h-3.5zM191.3 183.9h3.5v3.5h-3.5zM191.3 187.4h3.5v3.5h-3.5zM191.3 190.9h3.5v3.5h-3.5zM191.3 194.4h3.5v3.5h-3.5zM191.3 197.9h3.5v3.5h-3.5zM194.8 180.4h3.5v3.5h-3.5zM194.8 183.9h3.5v3.5h-3.5zM194.8 187.4h3.5v3.5h-3.5zM194.8 190.9h3.5v3.5h-3.5z"/>
<path d="M194.8 194.4h3.5v3.5h-3.5zM194.8 197.9h3.5v3.5h-3.5zM138.8 204.9h3.5v3.5h-3.5zM138.8 201.4h3.5v3.5h-3.5zM142.3 204.9h3.5v3.5h-3.5zM142.3 201.4h3.5v3.5h-3.5zM145.8 204.9h3.5v3.5h-3.5zM145.8 201.4h3.5v3.5h-3.5zM149.3 204.9h3.5v3.5h-3.5zM149.3 201.4h3.5v3.5h-3.5zM152.8 204.9h3.5v3.5h-3.5zM152.8 201.4h3.5v3.5h-3.5z"/>
<path d="M156.3 204.9h3.5v3.5h-3.5zM156.3 201.4h3.5v3.5h-3.5zM159.8 204.9h3.5v3.5h-3.5zM159.8 201.4h3.5v3.5h-3.5zM163.3 204.9h3.5v3.5h-3.5zM163.3 201.4h3.5v3.5h-3.5zM166.8 204.9h3.5v3.5h-3.5zM166.8 201.4h3.5v3.5h-3.5zM170.3 204.9h3.5v3.5h-3.5zM170.3 201.4h3.5v3.5h-3.5zM173.8 204.9h3.5v3.5h-3.5zM173.8 201.4h3.5v3.5h-3.5z"/>
<path d="M177.3 204.9h3.5v3.5h-3.5zM177.3 201.4h3.5v3.5h-3.5zM180.8 204.9h3.5v3.5h-3.5zM180.8 201.4h3.5v3.5h-3.5zM184.3 204.9h3.5v3.5h-3.5zM184.3 201.4h3.5v3.5h-3.5zM187.8 204.9h3.5v3.5h-3.5zM187.8 201.4h3.5v3.5h-3.5zM191.3 204.9h3.5v3.5h-3.5zM191.3 201.4h3.5v3.5h-3.5zM194.8 204.9h3.5v3.5h-3.5zM194.8 201.4h3.5v3.5h-3.5z"/>
</g>
<path d="M85.6 112.6a2.02 2.02 0 0 1 2.9 0l18.3 18.4a2.01 2.01 0 0 1 0 2.8l-18.3 18.4a2.02 2.02 0 0 1-2.9 0l-18.4-18.4a2.01 2.01 0 0 1 0-2.8z" fill-rule="evenodd" fill="#fad716"/>
<path d="M85.9 112.9l.1-.1a1.59 1.59 0 0 1 2.2 .1l18.4 18.4a1.61 1.61 0 0 1 0 2.2l-18.4 18.4a1.63 1.63 0 0 1-2.3 0l-18.4-18.4a1.59 1.59 0 0 1 0-2.2z" fill-rule="evenodd" fill="#373435"/>
<path d="M68.1 131.8l18.4-18.3a.81 .81 0 0 1 1.1 0l18.4 18.3a.83 .83 0 0 1 0 1.2l-18.4 18.4-.6 .2-.5-.2-18.4-18.4a.82 .82 0 0 1 0-1.2z" fill-rule="evenodd" fill="#fad716"/>
<g fill="#373435">
<path d="M84.6 129.9l2.5-.6 2.6 .6a91.5 91.5 0 0 1-.1 14.9h-5.2l-.2-6.7 .3-7.4zM84.7 133.7l2.9-.2 2 .2-.7 1.5h-3.8zM85.2 140.7h3.7l.6 1.1-2.1 .1-2.6-.2zM89.7 134l.1 3.5h-.7v-2.1zM84.4 137.8h.7v2.3l-.6 1.1zM84.5 134.1l.2 .4a4.7 4.7 0 0 1 .4 3h-.7zM89.1 137.7h.7l-.1 3.3-.7-.8z" fill-rule="evenodd"/>
<path d="M78 127.1l5.8-3.4 7.4-3.5 1.8 2 .6 2.6-6.7 3.8-.4-.8-2.3 1.1-.5 1.2-3.3 1.6zM86.8 123.2l1.2-1.1 1.5 2.5 .7 1.8-1.6 .1zM80.9 125.9l1.1-.1 1.7 3.3-.7 1-1.1-1.8zM86.6 127.7l1.9-.9 1.5-.1-3.1 1.7zM81.2 125.4l3-1.7 .3 .7-2 1.1zM84.5 123.6l3-1.5-.2 .4a4.7 4.7 0 0 1-2.5 1.7z" fill-rule="evenodd"/>
<path d="M89.8 129l5.6 1.1-.1 .6-5.6-1.5z" fill-rule="evenodd"/>
<path d="M90.1 128.4l5.7-.6 .1 .7-5.8 .1z" fill-rule="evenodd"/>
<path d="M89.6 127.9l5.3-2.3 .2 .7-5.5 1.8z" fill-rule="evenodd"/>
<path d="M77.7 134.1l5-2.8 .1 .2-4.7 3.2z" fill-rule="evenodd"/>
<path d="M82.8 132l.2 .1-3.6 4.5-.5-.5z" fill-rule="evenodd"/>
<path d="M83.5 132l.2 .1-2.1 5.4-.6-.3z" fill-rule="evenodd"/>
</g>
<path d="M130.4 112.6a2.02 2.02 0 0 1 2.8 0l18.4 18.4a2.01 2.01 0 0 1 0 2.8l-18.4 18.4a2.02 2.02 0 0 1-2.8 0l-18.4-18.4a2.01 2.01 0 0 1 0-2.8z" fill-rule="evenodd" fill="#fad716"/>
<path d="M130.7 112.9l.1-.1a1.59 1.59 0 0 1 2.2 .1l18.3 18.4a1.61 1.61 0 0 1 0 2.2l-18.3 18.4a1.63 1.63 0 0 1-2.3 0l-18.4-18.4a1.59 1.59 0 0 1 0-2.2z" fill-rule="evenodd" fill="#373435"/>
<path d="M112.9 131.8l18.4-18.3a.81 .81 0 0 1 1.1 0l18.3 18.3a.83 .83 0 0 1 0 1.2l-18.3 18.4-.7 .2-.4-.2-18.4-18.4a.82 .82 0 0 1 0-1.2z" fill-rule="evenodd" fill="#fad716"/>
<g fill="#373435">
<path d="M131.8 128a91.5 91.5 0 0 1 13.1 7l-2.4 4.6-6-2.9-6.5-3.7-.6-.5 .6-2.5zM135.1 129.9l.9 1.2-1.7 3.4-1.5-.3 1.1-2.7zM141 133.7l1.2 .1-.9 1.9-1.4 2.2-.7-.9zM135.4 130l3.1 1.5-.3 .6-1.8-1zM136.6 135.8l2 1 .7 1.1-3-1.5zM133 134.6h.4a4.7 4.7 0 0 1 2.9 1l-.3 .6zM138.7 131.6l2.9 1.7-1.1 .2-2.2-1.3z" fill-rule="evenodd"/>
<path d="M123.8 122.2l2.7-.7 2.5 .7 .3 7.7h-.9l-.1 2.5 .8 1-.1 3.7h-5.2l-.3-6.7zM124 125.9l2.9-.2 2 .3-.6 1.4-3.8 .1zM124.6 132.9l3.7 .1 .5 1.1-2.1 .1-2.6-.2zM129 126.3l.1 3.5h-.7v-2.1zM123.7 130.1h.7l.1 2.2-.7 1.1zM123.8 126.4l.2 .3a4.7 4.7 0 0 1 .4 3.1l-.7-.1z" fill-rule="evenodd"/>
<path d="M134.5 123.1l.6 .4-4 4.2-.2-.2z" fill-rule="evenodd"/>
<path d="M132.7 121.6l.6 .3-2.5 5.2-.2-.1z" fill-rule="evenodd"/>
<path d="M130.4 121.4l.6 .2-.9 5.7-.2-.1z" fill-rule="evenodd"/>
<path d="M129.7 134.9l.2-.1 .7 5.7-.7 .2z" fill-rule="evenodd"/>
<path d="M130.4 135.1l.2-.1 2.3 5.3-.7 .2z" fill-rule="evenodd"/>
<path d="M130.7 134.5l.2-.2 3.8 4.4-.6 .4z" fill-rule="evenodd"/>
</g>
<path d="M40.9 112.6a2.02 2.02 0 0 1 2.8 0l18.4 18.4a2.01 2.01 0 0 1 0 2.8l-18.4 18.4a2.02 2.02 0 0 1-2.8 0l-18.4-18.4a2.01 2.01 0 0 1 0-2.8z" fill-rule="evenodd" fill="#fad716"/>
<path d="M41.1 112.9a1.62 1.62 0 0 1 2.3 0l18.4 18.4a1.59 1.59 0 0 1 0 2.2l-18.4 18.4a1.63 1.63 0 0 1-2.3 0l-18.3-18.4a1.61 1.61 0 0 1 0-2.2z" fill-rule="evenodd" fill="#373435"/>
<path d="M41.7 113.5a.81 .81 0 0 1 1.1 0l18.4 18.3a.82 .82 0 0 1 0 1.2l-18.4 18.4-.5 .2-.6-.2-18.3-18.4a.83 .83 0 0 1 0-1.2z" fill-rule="evenodd" fill="#fad716"/>
<g fill="#373435">
<path d="M39.6 129.9a91.5 91.5 0 0 0 .1 14.9h5.2l.2-6.7-.2-7.4-.2-.8-2.5-.6zM39.8 133.7l.6 1.5h3.8l.4-1.5-2.9-.2zM40.4 140.7l-.6 1.1 2.2 .1 2.5-.2-.4-1zM39.7 134l-.1 3.5h.7l-.1-2.1zM44.3 137.8l-.1 2.3 .7 1.1v-3.4zM44.8 134.1l-.1 .4a4.7 4.7 0 0 0-.5 3h.7zM39.5 137.7l.2 3.3 .7-.8-.1-2.5z" fill-rule="evenodd"/>
<path d="M38.1 120.2l-1.8 2-.6 2.6 6.7 3.8 .5-.8 2.2 1.1 .5 1.2 3.4 1.6 2.4-4.6-5.8-3.4zM41.4 122.1l-1.6 2.5-.6 1.8 1.5 .1 1.8-3.3zM47.3 125.8l-1.7 3.3 .7 1 1.1-1.8 1.1-2.4zM39.4 126.7l3 1.7 .3-.7-1.8-.9zM45.2 123.7l-.3 .7 1.9 1.1 1.3-.1zM41.8 122.1l.3 .4a4.7 4.7 0 0 0 2.5 1.7l.3-.6z" fill-rule="evenodd"/>
<path d="M33.9 130.1l5.7-1.1v.2l-5.6 1.5z" fill-rule="evenodd"/>
<path d="M33.5 127.8l5.7 .6v.2l-5.7-.1z" fill-rule="evenodd"/>
<path d="M34.4 125.6l5.4 2.3-.1 .2-5.5-1.8z" fill-rule="evenodd"/>
<path d="M46.6 131.3l5.1 2.8-.5 .6-4.7-3.2z" fill-rule="evenodd"/>
<path d="M46.5 132l4 4.1-.6 .5-3.6-4.5z" fill-rule="evenodd"/>
<path d="M45.6 132.1l.2-.1 2.5 5.2-.6 .3z" fill-rule="evenodd"/>
</g>
<g font-size="17.6" fill="#ed3237">
<text x="45" y="219.4" transform="rotate(-28 45 219.4)">SUPERSEDED</text>
<text x="92.5" y="238.9" transform="rotate(-28 92.5 238.9)">(04/25)</text>
<text x="45.1" y="241.6" transform="rotate(-28 45.1 241.6)">USE W5-040-Q01</text>
</g>
<g font-size="11.1" fill="#fefefe">
<text x="80.4" y="42.9">TAKE CARE</text>
<text x="103.4" y="61.3">HIGH</text>
<text x="98.6" y="74">CRASH</text>
<text x="105" y="86.9">SITE</text>
</g>
<text font-size="7.1" fill="#373435" x="122.6" y="248.9">WARNING SIGN</text>
<text font-size="6" fill="#373435" x="174.1" y="275.1">TC1558_1</text>
<text font-size="4.5" fill="#373435" x="112.8" y="257.5">“TAKE CARE” “HIGH CRASH SITE”</text>
<g font-size="4.2" fill="#373435">
<text x="100.6" y="267.3">APPROVED AS OFFICIAL TRAFFIC SIGN</text>
<text x="174.4" y="285.7">A</text>
<text x="180.7" y="285.7">B</text>
<text x="186.7" y="285.6">C</text>
</g>
<g font-size="3.9" fill="#373435">
<text x="34.3" y="156.7">Option 1</text>
<text x="79.5" y="156.7">Option 2</text>
<text x="124.3" y="156.7">Option 3</text>
<text x="169" y="156.7">Option 4</text>
<text x="25" y="208.9">Colour Legend</text>
<text x="83.8" y="209.3">Notes:</text>
<text x="31" y="215">Retroreflective red</text>
<text x="77.4" y="214.1">1. The use of this high impact sign is restricted to be installed at a site</text>
<text x="82.1" y="218.4">on a road where speeds are greater than 80 km/h, where crash rate</text>
<text x="31" y="222.2">Retroreflective white</text>
<text x="82.1" y="222.7">exceeds the ‘Critical Crash Rate’. For speeds of 80 km/h or less, or</text>
<text x="82.1" y="227.1">and / or where installation space is limited, refer to page 2.</text>
<text x="31" y="228.5">Retroreflective yellow</text>
<text x="77.4" y="231.4">2. Appropriate warning sign option may be selected as required.</text>
<text x="31" y="234.7">Black</text>
<text x="77.4" y="235.7">3. It may be supplemented with TC1738 where interim speed limit</text>
<text x="82.1" y="240.1">reductions have been adopted.</text>
</g>
<g font-size="3.5" fill="#373435">
<text x="21.6" y="268">Department of Transport and Main Roads</text>
<text x="17.7" y="271.9">Infrastructure Management &amp; Delivery Division</text>
<text x="16.7" y="280.7">Designed</text>
<text x="42.7" y="280.7">Checked</text>
<text x="69.7" y="280.7">Scale</text>
<text x="98.6" y="281.4">PRINCIPAL ENGINEER</text>
<text x="154.7" y="276.3">18/04/17</text>
<text x="157.4" y="281.3">Date</text>
<text x="17" y="284.9">RH 07/05</text>
<text x="42.7" y="284.9">JD 07/05</text>
<text x="69.7" y="285.3">Not to Scale</text>
<text x="98.6" y="284.9">(Traffic Engineering)</text>
</g>
<g font-size="3.4" fill="#373435">
<text x="94.8" y="19.3">3000</text>
<text x="167" y="21.8">r130</text>
<text x="38.3" y="24.2">100</text>
<text x="150.1" y="24.2">280</text>
<text x="173" y="32.1">200</text>
<text x="161.8" y="36.6">60</text>
<text x="173" y="40">200E</text>
<text x="173" y="49.4">260</text>
<text x="173" y="58.4">200D</text>
<text x="23.2" y="64">1800</text>
<text x="173" y="65">120</text>
<text x="173" y="71.2">200D</text>
<text x="173" y="77.4">120</text>
<text x="173" y="84">200D</text>
<text x="161.8" y="92.8">30</text>
<text x="173" y="93.8">300</text>
<text x="71.7" y="104.4">Size</text>
<text x="67.5" y="108.2">900 x 900</text>
</g>
<text font-size="2.9" fill="#373435" x="180" y="279.5">Page 1 of 2</text>
</svg>
